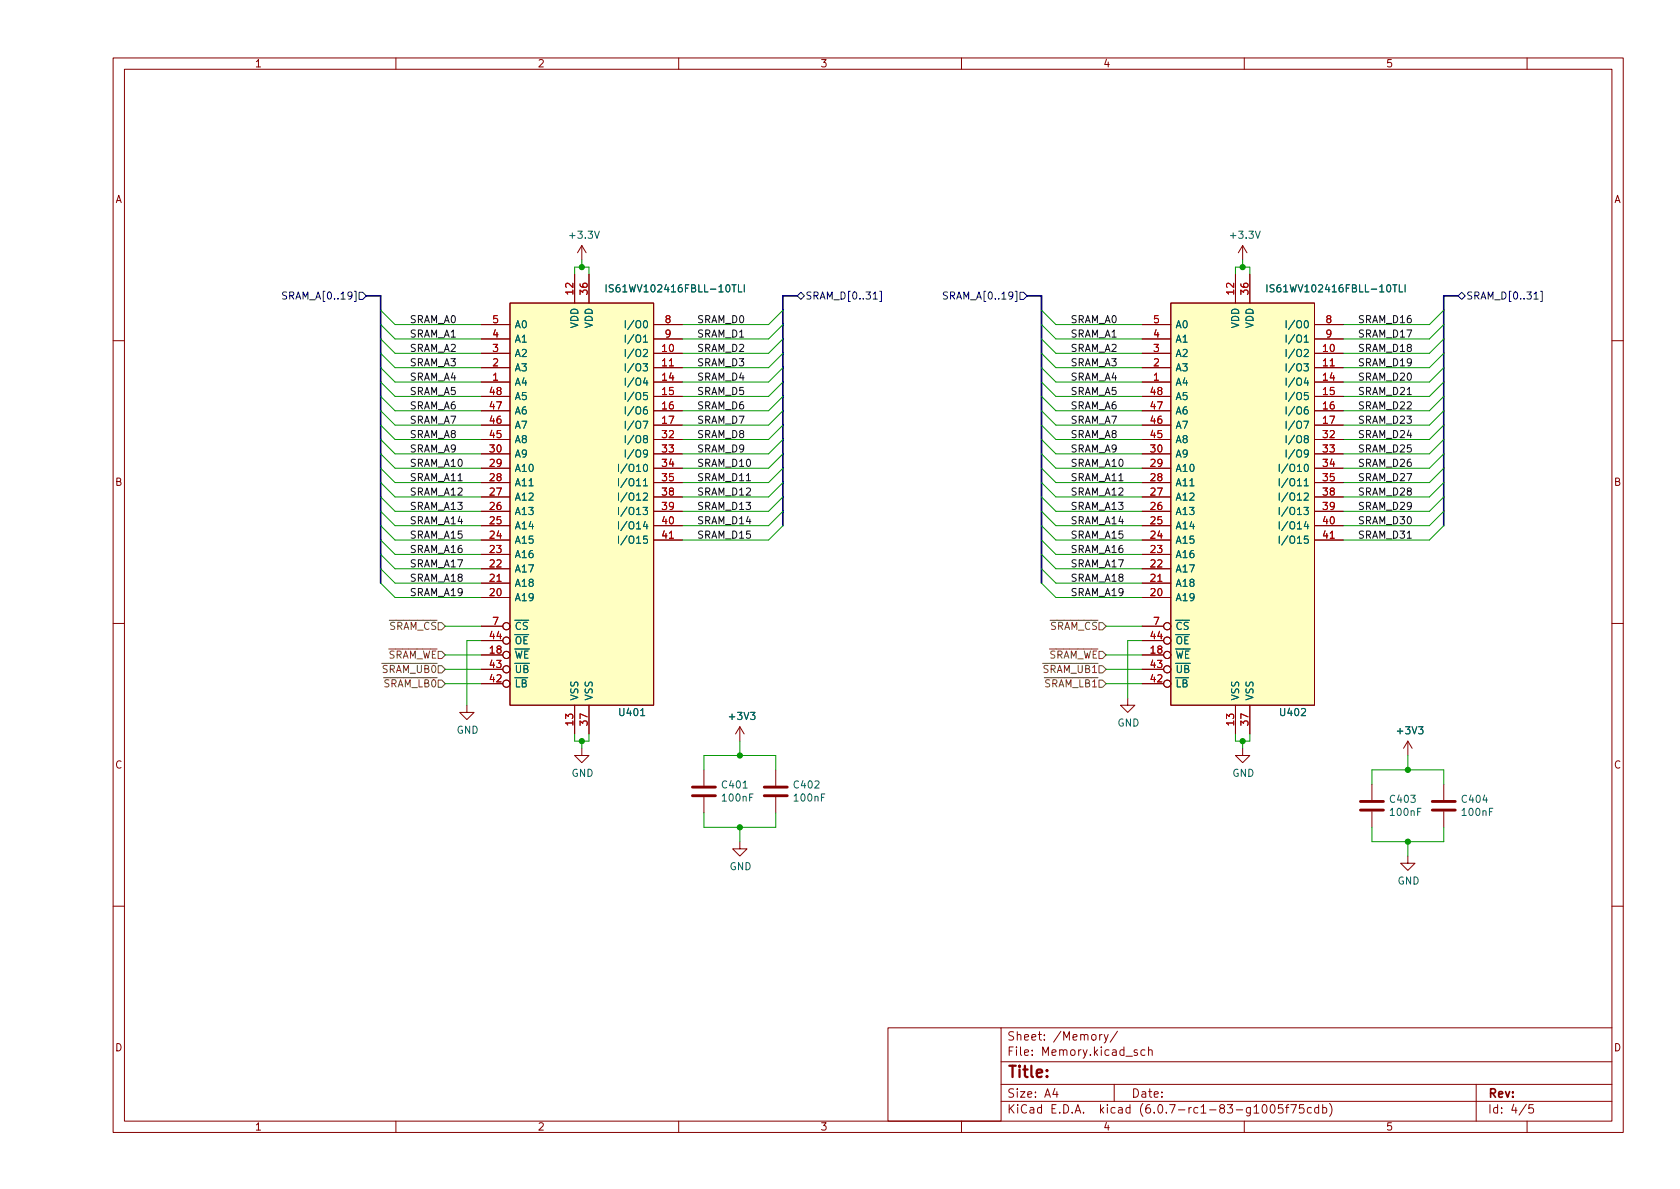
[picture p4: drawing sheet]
<svg xmlns="http://www.w3.org/2000/svg" width="297mm" height="210mm" viewBox="0 0 297 210" stroke-linecap="round" stroke-linejoin="round" font-family="sans-serif">
<g fill="none" stroke="#840000" stroke-width=".18">
<path d="M20 10.2h267v190.1h-267zM22 12.2h263v186.1h-263zM70 10.2v2M120 10.2v2M170 10.2v2M220 10.2v2M270 10.2v2M85.1 59.9h5.1M85.1 57.4h5.1M90.2 53.6h25.4v71.1h-25.4zM101.6 48.5v5.1M102.9 43.4l-.8 1.3"/>
<path d="M102.9 43.4v2.6M102.9 43.4l.7 1.3M104.1 48.5v5.1M115.6 59.9h5M115.6 57.4h5M201.9 59.9h5.1M201.9 57.4h5.1M207 53.6h25.4v71.1h-25.4zM218.4 48.5v5.1M219.7 43.4l-.8 1.3M219.7 43.4v2.6M219.7 43.4l.8 1.3"/>
<path d="M221 48.5v5.1M232.4 59.9h5.1M232.4 57.4h5.1M20 60.2h2M85.1 67.6h5.1M85.1 62.5h5.1M85.1 65h5.1M85.1 70.1h5.1M85.1 72.6h5.1M85.1 75.2h5.1M85.1 77.7h5.1M115.6 67.6h5"/>
<path d="M115.6 62.5h5M115.6 65h5M115.6 70.1h5M115.6 72.6h5M115.6 75.2h5M115.6 77.7h5M201.9 67.6h5.1M201.9 62.5h5.1M201.9 65h5.1M201.9 70.1h5.1M201.9 72.6h5.1M201.9 75.2h5.1"/>
<path d="M201.9 77.7h5.1M232.4 67.6h5.1M232.4 62.5h5.1M232.4 65h5.1M232.4 70.1h5.1M232.4 72.6h5.1M232.4 75.2h5.1M232.4 77.7h5.1M285 60.2h2M85.1 98h5.1M85.1 95.5h5.1M85.1 93h5.1"/>
<path d="M85.1 90.4h5.1M85.1 87.9h5.1M85.1 85.3h5.1M85.1 82.8h5.1M85.1 80.3h5.1M115.6 95.5h5M115.6 93h5M115.6 90.4h5M115.6 87.9h5M115.6 85.3h5M115.6 82.8h5M115.6 80.3h5"/>
<path d="M201.9 98h5.1M201.9 95.5h5.1M201.9 93h5.1M201.9 90.4h5.1M201.9 87.9h5.1M201.9 85.3h5.1M201.9 82.8h5.1M201.9 80.3h5.1M232.4 95.5h5.1M232.4 93h5.1M232.4 90.4h5.1M232.4 87.9h5.1"/>
<path d="M232.4 85.3h5.1M232.4 82.8h5.1M232.4 80.3h5.1M20 110.2h2M85.1 115.8h3.8M85.1 105.7h5.1M85.1 103.1h5.1M85.1 100.6h5.1M85.1 118.4h3.8M85.1 113.3h3.8M85.1 110.7h3.8M201.9 115.8h3.8"/>
<path d="M201.9 105.7h5.1M201.9 103.1h5.1M201.9 100.6h5.1M201.9 118.4h3.8M201.9 113.3h3.8M201.9 110.7h3.8M285 110.2h2M82.5 124.7v1.3h1.3l-1.3 1.2-1.2-1.2h1.2M85.1 120.9h3.8M101.6 124.7v5.1M102.9 132.3v1.3h1.2l-1.2 1.3-1.3-1.3h1.3M104.1 124.7v5.1"/>
<path d="M124.5 136.1v2.8M130.8 128.5l-.8 1.3M130.8 128.5v2.6M130.8 128.5l.8 1.3M137.2 136.1v2.8M199.4 123.4v1.3h1.3l-1.3 1.3-1.3-1.3h1.3M201.9 120.9h3.8M218.4 124.7v5.1M219.7 132.3v1.3h1.3l-1.3 1.3-1.3-1.3h1.3M221 124.7v5.1M242.6 138.7v2.8M248.9 131.1l-.7 1.2"/>
<path d="M248.9 131.1v2.5M248.9 131.1l.8 1.2M255.3 138.7v2.8M124.5 141v2.8M130.8 148.8v1.3h1.3l-1.3 1.3-1.3-1.3h1.3M137.2 141v2.8M242.6 143.5v2.8M248.9 151.4v1.2h1.3l-1.3 1.3-1.3-1.3h1.3M255.3 143.5v2.8M20 160.2h2M285 160.2h2M70 198.3v2"/>
<path d="M120 198.3v2M157 181.8h20v16.5h-20zM170 198.3v2M177 194.8h108M177 191.8h108M177 187.8h108M177 181.8h108M186.5 192.5l-.4 1h1M186.9 193v1M194.4 182.9v1M194.9 182.9l-.3 .1-.2 .2M195.2 182.9l.4 1"/>
<path d="M195.9 182.9l-.5 1.4-.2 .1M197 191.8v3M197.6 182.4l-1.3 1.9M201.1 185.7l-.4-.1-.2 .2 .1 .3 .5 .1v.4h-.6M202.4 185.7l-.4-.1-.3 .3v.4l.2 .3h.5M203.1 185.8l.2-.2 .3 .1 .1 .9M203.1 185.1v1.5M220 198.3v2M223.4 195.4l.1-.1a.81 .81 0 0 1 .6 .7 .81 .81 0 0 1-.3 .8h-.2a.81 .81 0 0 1-.5-.6 .81 .81 0 0 1 .3-.8zM224.8 195.4l.1-.1a.81 .81 0 0 1 .6 .7 .81 .81 0 0 1-.3 .8h-.1a.81 .81 0 0 1-.6-.6 .81 .81 0 0 1 .3-.8zM226.8 195.3h-.7l-.1 .7 .2-.1 .5 .1 .2 .2-.1 .5-.2 .1-.6-.1M227.3 195.8h.6"/>
<path d="M227.9 195.3l-.4 .2v1.3M228.2 195.3h1l-.6 1.5M230.5 195.3h-.7l-.1 .7 .2-.1 .5 .1 .2 .2-.1 .5-.2 .1-.6-.1M231.9 195.9l-.5-.1-.3 .3v.4l.2 .3h.6M233.1 195.9l-.4-.1-.3 .3v.4l.2 .3h.5M233.1 195.3v1.5M233.9 195.9l.4-.1 .3 .3v.4l-.2 .3h-.5M233.9 195.3v1.5M235.1 195.1a1.72 1.72 0 0 1 0 2.3M261 191.8v6.5M269.9 195.3l-1.3 1.9M270 198.3v2"/>
<path d="M271.1 195.3h-.7l-.1 .7 .2-.1 .5 .1 .2 .2-.1 .5-.2 .1-.6-.1"/>
<circle cx="89.5" cy="115.8" r=".63"/>
<circle cx="89.5" cy="118.4" r=".63"/>
<circle cx="89.5" cy="113.3" r=".63"/>
<circle cx="89.5" cy="110.7" r=".63"/>
<circle cx="206.4" cy="113.3" r=".63"/>
<circle cx="206.4" cy="118.4" r=".63"/>
<circle cx="206.4" cy="110.7" r=".63"/>
<circle cx="206.4" cy="115.8" r=".63"/>
<circle cx="89.5" cy="120.9" r=".63"/>
<circle cx="206.4" cy="120.9" r=".63"/>
</g>
<path d="M122.4 139.2h4.1M135.1 139.2h4.1M122.4 140.7h4.1M135.1 140.7h4.1M240.5 143.3h4.1M240.5 141.7h4.1M253.2 143.3h4.1M253.2 141.7h4.1" fill="none" stroke="#840000" stroke-width=".51"/>
<g fill="#ffffc2" stroke="#ffffc2" stroke-width=".18">
<path d="M90.2 53.6h25.4v71.1h-25.4z"/>
<path d="M207 53.6h25.4v71.1h-25.4z"/>
</g>
<g fill="none" stroke="#006464" stroke-width=".18">
<path d="M107.2 50.4v1.2M108.4 50.4h-.5l-.1 .1v.3l.5 .3 .1 .3-.2 .2h-.5M110.6 56.7v1.3M110.6 59.2v1.3M112.1 56.6l-1.1 1.7M112.1 59.2l-1.1 1.6M130.6 50.4v1.2h.6M131.6 50.4v1.2M224 50.4v1.2M225.3 50.4h-.5l-.2 .1v.3l.6 .3 .1 .3-.3 .2h-.5M227.4 56.7v1.3M227.4 59.2v1.3"/>
<path d="M228.9 56.6l-1.1 1.7M228.9 59.2l-1.1 1.6M247.4 50.4v1.2h.6M248.4 50.4v1.2M110.6 61.8v1.3M110.6 64.3v1.3M110.6 66.9v1.2M110.6 69.4v1.3M110.6 71.9v1.3M110.6 74.5v1.3M110.6 77v1.3M110.6 79.6v1.2"/>
<path d="M112.1 61.7l-1.1 1.7M112.1 64.3l-1.1 1.6M112.1 66.8l-1.1 1.6M112.1 69.3l-1.1 1.7M112.1 71.9l-1.1 1.6M112.1 74.4l-1.1 1.7M112.1 77l-1.1 1.6M112.1 79.5l-1.1 1.6M227.4 61.8v1.3M227.4 64.3v1.3M227.4 66.9v1.2M227.4 69.4v1.3"/>
<path d="M227.4 71.9v1.3M227.4 74.5v1.3M227.4 77v1.3M227.4 79.6v1.2M228.9 61.7l-1.1 1.7M228.9 64.3l-1.1 1.6M228.9 66.8l-1.1 1.6M228.9 69.3l-1.1 1.7M228.9 71.9l-1.1 1.6M228.9 74.4l-1.1 1.7M228.9 77l-1.1 1.6M228.9 79.5l-1.1 1.6"/>
<path d="M109.3 82.1v1.3M109.3 84.6v1.3M109.3 87.2v1.3M109.3 89.7v1.3M109.3 92.3v1.2M109.3 94.8v1.3M110.9 82l-1.1 1.7M110.9 84.6l-1.1 1.6M110.9 87.1l-1.1 1.7M110.9 89.7l-1.1 1.6M110.9 92.2l-1.1 1.6M110.9 94.7l-1.1 1.7"/>
<path d="M226.2 82.1v1.3M226.2 84.6v1.3M226.2 87.2v1.3M226.2 89.7v1.3M226.2 92.3v1.2M226.2 94.8v1.3M227.7 82l-1.1 1.7M227.7 84.6l-1.1 1.6M227.7 87.1l-1.1 1.7M227.7 89.7l-1.1 1.6M227.7 92.2l-1.1 1.6M227.7 94.7l-1.1 1.7"/>
</g>
<path d="M50.7 51.7l-.5-.1-.2 .1v.4l.6 .2 .1 .4-.3 .2-.4-.1M63.5 51.7h.6l.7 .6-.7 .7h-.6zM141.6 51.7l.6 .6-.6 .7-.6-.7zM155.5 51.5h.3v1.8h-.3M167.5 51.7l-.5-.1-.1 .1v.4l.5 .2 .1 .4-.2 .2-.5-.1M180.3 51.7h.7l.6 .6-.6 .7h-.7zM257.8 52.3l.6-.6 .7 .6-.7 .7zM272.4 51.5h.3v1.8h-.3" fill="none" stroke="#000084" stroke-width=".18"/>
<path d="M77.5 115.2h.6l.6 .6-.6 .7h-.6zM77.5 110.1h.6l.6 .6-.6 .7h-.6zM77.5 117.7h.6l.6 .7-.6 .6h-.6zM194.3 115.2h.6l.7 .6-.7 .7h-.6zM194.3 110.1h.6l.7 .6-.7 .7h-.6zM194.3 117.7h.6l.7 .7-.7 .6h-.6zM77.5 120.3h.6l.6 .6-.6 .6h-.6zM194.3 120.3h.6l.7 .6-.7 .6h-.6z" fill="none" stroke="#725600" stroke-width=".18"/>
<path d="M64.8 52.3h2.5v50.8M141 52.3h-2.6v40.7M181.6 52.3h2.5v50.8M257.8 52.3h-2.5v40.7" fill="none" stroke="#000084" stroke-width=".3"/>
<g fill="none" stroke="#009600" stroke-width=".18">
<path d="M67.3 54.9l2.5 2.5h15.3M67.3 57.4l2.5 2.5h15.3M67.3 59.9l2.5 2.6h15.3M101.6 48.5v-1.3h2.5v1.3M102.9 46v1.2M138.4 54.9l-2.5 2.5h-15.3M138.4 57.4l-2.5 2.5h-15.3M138.4 59.9l-2.5 2.6h-15.3M184.1 54.9l2.6 2.5h15.2M184.1 57.4l2.6 2.5h15.2M184.1 59.9l2.6 2.6h15.2M218.4 48.5v-1.3h2.6v1.3"/>
<path d="M219.7 46v1.2M255.3 54.9l-2.6 2.5h-15.2M255.3 57.4l-2.6 2.5h-15.2M255.3 59.9l-2.6 2.6h-15.2M67.3 77.7l2.5 2.6h15.3M67.3 72.6l2.5 2.6h15.3M67.3 67.6l2.5 2.5h15.3M67.3 75.2l2.5 2.5h15.3M67.3 70.1l2.5 2.5h15.3M67.3 62.5l2.5 2.5h15.3M67.3 65l2.5 2.6h15.3M138.4 77.7l-2.5 2.6h-15.3"/>
<path d="M138.4 72.6l-2.5 2.6h-15.3M138.4 67.6l-2.5 2.5h-15.3M138.4 75.2l-2.5 2.5h-15.3M138.4 70.1l-2.5 2.5h-15.3M138.4 62.5l-2.5 2.5h-15.3M138.4 65l-2.5 2.6h-15.3M184.1 77.7l2.6 2.6h15.2M184.1 72.6l2.6 2.6h15.2M184.1 67.6l2.6 2.5h15.2M184.1 75.2l2.6 2.5h15.2M184.1 70.1l2.6 2.5h15.2M184.1 62.5l2.6 2.5h15.2"/>
<path d="M184.1 65l2.6 2.6h15.2M255.3 77.7l-2.6 2.6h-15.2M255.3 72.6l-2.6 2.6h-15.2M255.3 67.6l-2.6 2.5h-15.2M255.3 75.2l-2.6 2.5h-15.2M255.3 70.1l-2.6 2.5h-15.2M255.3 62.5l-2.6 2.5h-15.2M255.3 65l-2.6 2.6h-15.2M67.3 98l2.5 2.6h15.3M67.3 95.5l2.5 2.5h15.3M67.3 85.3l2.5 2.6h15.3M67.3 82.8l2.5 2.5h15.3"/>
<path d="M67.3 93l2.5 2.5h15.3M67.3 90.4l2.5 2.6h15.3M67.3 87.9l2.5 2.5h15.3M67.3 80.3l2.5 2.5h15.3M138.4 85.3l-2.5 2.6h-15.3M138.4 82.8l-2.5 2.5h-15.3M138.4 93l-2.5 2.5h-15.3M138.4 90.4l-2.5 2.6h-15.3M138.4 87.9l-2.5 2.5h-15.3M138.4 80.3l-2.5 2.5h-15.3M184.1 98l2.6 2.6h15.2M184.1 95.5l2.6 2.5h15.2"/>
<path d="M184.1 85.3l2.6 2.6h15.2M184.1 82.8l2.6 2.5h15.2M184.1 93l2.6 2.5h15.2M184.1 90.4l2.6 2.6h15.2M184.1 87.9l2.6 2.5h15.2M184.1 80.3l2.6 2.5h15.2M255.3 85.3l-2.6 2.6h-15.2M255.3 82.8l-2.6 2.5h-15.2M255.3 93l-2.6 2.5h-15.2M255.3 90.4l-2.6 2.6h-15.2M255.3 87.9l-2.6 2.5h-15.2M255.3 80.3l-2.6 2.5h-15.2"/>
<path d="M67.3 100.6l2.5 2.5h15.3M67.3 103.1l2.5 2.6h15.3M78.7 115.8h6.4M78.7 118.4h6.4M78.7 110.7h6.4M85.1 113.3h-2.6v11.4M184.1 100.6l2.6 2.5h15.2M184.1 103.1l2.6 2.6h15.2M195.6 115.8h6.3M195.6 118.4h6.3M195.6 110.7h6.3M201.9 113.3h-2.5v10.1"/>
<path d="M78.7 120.9h6.4M101.6 129.8v1.3h2.5v-1.3M102.9 131.1v1.2M124.5 136.1v-2.5h12.7v2.5M130.8 131.1v2.5M195.6 120.9h6.3M218.4 129.8v1.3h2.6v-1.3M219.7 131.1v1.2M242.6 138.7v-2.6h12.7v2.6M248.9 133.6v2.5M124.5 143.8v2.5h12.7v-2.5M130.8 146.3v2.5"/>
<path d="M242.6 146.3v2.5h12.7v-2.5M248.9 148.8v2.6"/>
</g>
<g fill="#009600" stroke="#009600" stroke-width=".18">
<circle cx="102.9" cy="47.2" r=".46"/>
<circle cx="130.8" cy="133.6" r=".46"/>
<circle cx="102.9" cy="131.1" r=".46"/>
<circle cx="130.8" cy="146.3" r=".46"/>
<circle cx="219.7" cy="47.2" r=".46"/>
<circle cx="248.9" cy="136.1" r=".46"/>
<circle cx="248.9" cy="148.8" r=".46"/>
<circle cx="219.7" cy="131.1" r=".46"/>
</g>
<text font-size="2.8" fill="#840000" x="178" y="190.6">Title:</text>
<g font-size="2.1" fill="#840000">
<text x="178" y="184">Sheet: /Memory/</text>
<text x="178" y="186.7">File: Memory.kicad_sch</text>
<text x="178" y="196.9">KiCad E.D.A. kicad (6.0.7-rc1-83-g1005f75cdb)</text>
<text x="178" y="194.1">Size: A4</text>
<text x="200" y="194.1">Date:</text>
<text x="263" y="194.1">Rev:</text>
<text x="263" y="196.9">Id: 4/5</text>
</g>
<g font-size="1.8" fill="#840000">
<text x="45" y="11.9">1</text>
<text x="95" y="11.9">2</text>
<text x="145" y="11.9">3</text>
<text x="195" y="11.9">4</text>
<text x="245" y="11.9">5</text>
<text x="20.3" y="35.9">A</text>
<text x="285.3" y="35.9">A</text>
<text x="20.3" y="85.9">B</text>
<text x="285.3" y="85.9">B</text>
<text x="20.3" y="135.9">C</text>
<text x="285.3" y="135.9">C</text>
<text x="20.3" y="185.9">D</text>
<text x="285.3" y="185.9">D</text>
<text x="45" y="199.9">1</text>
<text x="95" y="199.9">2</text>
<text x="145" y="199.9">3</text>
<text x="195" y="199.9">4</text>
<text x="245" y="199.9">5</text>
</g>
<g font-size="1.8" fill="#006464">
<text x="100.9" y="42.2">+3.3V</text>
<text x="217.8" y="42.2">+3.3V</text>
<text x="108.3" y="51.7">IS61WV102416FBLL-10TLI</text>
<text x="225.2" y="51.7">IS61WV102416FBLL-10TLI</text>
<text x="90.9" y="58">A0</text>
<text x="102.2" y="58.1" transform="rotate(-90 102.2 58.1)">VDD</text>
<text x="104.8" y="58.1" transform="rotate(-90 104.8 58.1)">VDD</text>
<text x="111.5" y="58">I/O0</text>
<text x="207.8" y="58">A0</text>
<text x="219.1" y="58.1" transform="rotate(-90 219.1 58.1)">VDD</text>
<text x="221.6" y="58.1" transform="rotate(-90 221.6 58.1)">VDD</text>
<text x="228.3" y="58">I/O0</text>
<text x="90.9" y="65.7">A3</text>
<text x="90.9" y="63.1">A2</text>
<text x="90.9" y="60.6">A1</text>
<text x="111.5" y="63.1">I/O2</text>
<text x="111.5" y="65.7">I/O3</text>
<text x="111.5" y="60.6">I/O1</text>
<text x="207.8" y="65.7">A3</text>
<text x="207.8" y="63.1">A2</text>
<text x="207.8" y="60.6">A1</text>
<text x="228.3" y="63.1">I/O2</text>
<text x="228.3" y="65.7">I/O3</text>
<text x="228.3" y="60.6">I/O1</text>
<text x="90.9" y="68.2">A4</text>
<text x="90.9" y="70.7">A5</text>
<text x="111.5" y="68.2">I/O4</text>
<text x="111.5" y="70.7">I/O5</text>
<text x="207.8" y="68.2">A4</text>
<text x="207.8" y="70.7">A5</text>
<text x="228.3" y="68.2">I/O4</text>
<text x="228.3" y="70.7">I/O5</text>
<text x="90.9" y="75.8">A7</text>
<text x="90.9" y="73.3">A6</text>
<text x="111.5" y="73.3">I/O6</text>
<text x="111.5" y="75.8">I/O7</text>
<text x="207.8" y="75.8">A7</text>
<text x="207.8" y="73.3">A6</text>
<text x="228.3" y="73.3">I/O6</text>
<text x="228.3" y="75.8">I/O7</text>
<text x="90.9" y="83.4">A10</text>
<text x="90.9" y="80.9">A9</text>
<text x="90.9" y="78.4">A8</text>
<text x="110.5" y="83.4">I/O10</text>
<text x="111.5" y="78.4">I/O8</text>
<text x="111.5" y="80.9">I/O9</text>
<text x="207.8" y="83.4">A10</text>
<text x="207.8" y="80.9">A9</text>
<text x="207.8" y="78.4">A8</text>
<text x="227.3" y="83.4">I/O10</text>
<text x="228.3" y="78.4">I/O8</text>
<text x="228.3" y="80.9">I/O9</text>
<text x="90.9" y="88.5">A12</text>
<text x="90.9" y="86">A11</text>
<text x="110.5" y="86">I/O11</text>
<text x="110.5" y="88.5">I/O12</text>
<text x="207.8" y="88.5">A12</text>
<text x="207.8" y="86">A11</text>
<text x="227.3" y="86">I/O11</text>
<text x="227.3" y="88.5">I/O12</text>
<text x="90.9" y="93.6">A14</text>
<text x="90.9" y="91.1">A13</text>
<text x="110.5" y="91.1">I/O13</text>
<text x="110.5" y="93.6">I/O14</text>
<text x="207.8" y="93.6">A14</text>
<text x="207.8" y="91.1">A13</text>
<text x="227.3" y="91.1">I/O13</text>
<text x="227.3" y="93.6">I/O14</text>
<text x="90.9" y="101.2">A17</text>
<text x="90.9" y="98.7">A16</text>
<text x="90.9" y="96.1">A15</text>
<text x="110.5" y="96.1">I/O15</text>
<text x="207.8" y="101.2">A17</text>
<text x="207.8" y="98.7">A16</text>
<text x="207.8" y="96.1">A15</text>
<text x="227.3" y="96.1">I/O15</text>
<text x="90.9" y="106.3">A19</text>
<text x="90.9" y="103.8">A18</text>
<text x="207.8" y="106.3">A19</text>
<text x="207.8" y="103.8">A18</text>
<text x="90.9" y="113.9">~{OE}</text>
<text x="90.9" y="111.4">~{CS}</text>
<text x="207.8" y="113.9">~{OE}</text>
<text x="207.8" y="111.4">~{CS}</text>
<text x="90.9" y="116.5">~{WE}</text>
<text x="90.9" y="119">~{UB}</text>
<text x="207.8" y="116.5">~{WE}</text>
<text x="207.8" y="119">~{UB}</text>
<text x="90.9" y="121.5">~{LB}</text>
<text x="102.2" y="123.9" transform="rotate(-90 102.2 123.9)">VSS</text>
<text x="104.8" y="123.9" transform="rotate(-90 104.8 123.9)">VSS</text>
<text x="207.8" y="121.5">~{LB}</text>
<text x="219.1" y="123.9" transform="rotate(-90 219.1 123.9)">VSS</text>
<text x="221.6" y="123.9" transform="rotate(-90 221.6 123.9)">VSS</text>
<text x="80.7" y="129.7">GND</text>
<text x="109.6" y="126.6">U401</text>
<text x="129.1" y="127.3">+3V3</text>
<text x="197.6" y="128.5">GND</text>
<text x="226.5" y="126.6">U402</text>
<text x="247.2" y="129.8">+3V3</text>
<text x="101" y="137.4">GND</text>
<text x="217.9" y="137.4">GND</text>
<text x="127.8" y="139.4">C401</text>
<text x="127.8" y="141.7">100nF</text>
<text x="140.5" y="139.4">C402</text>
<text x="140.5" y="141.7">100nF</text>
<text x="245.9" y="142">C403</text>
<text x="258.6" y="142">C404</text>
<text x="245.9" y="144.3">100nF</text>
<text x="258.6" y="144.3">100nF</text>
<text x="129" y="153.9">GND</text>
<text x="247.1" y="156.4">GND</text>
</g>
<g font-size="1.8" fill="#000084">
<text x="50.8" y="53">SRAM_A[0..19]</text>
<text x="142.3" y="53">SRAM_D[0..31]</text>
<text x="167.7" y="53">SRAM_A[0..19]</text>
<text x="259.2" y="53">SRAM_D[0..31]</text>
</g>
<g font-size="1.8" fill="#a90000">
<text x="101.3" y="52" transform="rotate(-90 101.3 52)">12</text>
<text x="103.9" y="52" transform="rotate(-90 103.9 52)">36</text>
<text x="218.2" y="52" transform="rotate(-90 218.2 52)">12</text>
<text x="220.7" y="52" transform="rotate(-90 220.7 52)">36</text>
<text x="87.1" y="59.7">4</text>
<text x="87.1" y="57.1">5</text>
<text x="117.6" y="57.1">8</text>
<text x="117.6" y="59.7">9</text>
<text x="204" y="59.7">4</text>
<text x="204" y="57.1">5</text>
<text x="234.5" y="57.1">8</text>
<text x="234.5" y="59.7">9</text>
<text x="87.1" y="64.8">2</text>
<text x="87.1" y="62.2">3</text>
<text x="117.1" y="62.2">10</text>
<text x="117.1" y="64.8">11</text>
<text x="204" y="64.8">2</text>
<text x="204" y="62.2">3</text>
<text x="234" y="62.2">10</text>
<text x="234" y="64.8">11</text>
<text x="86.6" y="69.8">48</text>
<text x="87.1" y="67.3">1</text>
<text x="117.1" y="67.3">14</text>
<text x="117.1" y="69.8">15</text>
<text x="203.5" y="69.8">48</text>
<text x="204" y="67.3">1</text>
<text x="234" y="67.3">14</text>
<text x="234" y="69.8">15</text>
<text x="86.6" y="77.5">45</text>
<text x="86.6" y="74.9">46</text>
<text x="86.6" y="72.4">47</text>
<text x="117.1" y="72.4">16</text>
<text x="117.1" y="74.9">17</text>
<text x="117.1" y="77.5">32</text>
<text x="203.5" y="77.5">45</text>
<text x="203.5" y="74.9">46</text>
<text x="203.5" y="72.4">47</text>
<text x="234" y="72.4">16</text>
<text x="234" y="74.9">17</text>
<text x="234" y="77.5">32</text>
<text x="86.6" y="82.5">29</text>
<text x="86.6" y="80">30</text>
<text x="117.1" y="80">33</text>
<text x="117.1" y="82.5">34</text>
<text x="203.5" y="82.5">29</text>
<text x="203.5" y="80">30</text>
<text x="234" y="80">33</text>
<text x="234" y="82.5">34</text>
<text x="86.6" y="87.6">27</text>
<text x="86.6" y="85.1">28</text>
<text x="117.1" y="85.1">35</text>
<text x="117.1" y="87.6">38</text>
<text x="203.5" y="87.6">27</text>
<text x="203.5" y="85.1">28</text>
<text x="234" y="85.1">35</text>
<text x="234" y="87.6">38</text>
<text x="86.6" y="95.2">24</text>
<text x="86.6" y="92.7">25</text>
<text x="86.6" y="90.2">26</text>
<text x="117.1" y="90.2">39</text>
<text x="117.1" y="92.7">40</text>
<text x="117.1" y="95.2">41</text>
<text x="203.5" y="95.2">24</text>
<text x="203.5" y="92.7">25</text>
<text x="203.5" y="90.2">26</text>
<text x="234" y="90.2">39</text>
<text x="234" y="92.7">40</text>
<text x="234" y="95.2">41</text>
<text x="86.6" y="100.3">22</text>
<text x="86.6" y="97.8">23</text>
<text x="203.5" y="100.3">22</text>
<text x="203.5" y="97.8">23</text>
<text x="86.6" y="105.4">20</text>
<text x="86.6" y="102.9">21</text>
<text x="203.5" y="105.4">20</text>
<text x="203.5" y="102.9">21</text>
<text x="86.6" y="113">44</text>
<text x="87.1" y="110.5">7</text>
<text x="203.5" y="113">44</text>
<text x="204" y="110.5">7</text>
<text x="86.6" y="115.6">18</text>
<text x="86.6" y="118.1">43</text>
<text x="203.5" y="115.6">18</text>
<text x="203.5" y="118.1">43</text>
<text x="86.6" y="120.6">42</text>
<text x="203.5" y="120.6">42</text>
<text x="101.3" y="128.2" transform="rotate(-90 101.3 128.2)">13</text>
<text x="103.9" y="128.2" transform="rotate(-90 103.9 128.2)">37</text>
<text x="218.2" y="128.2" transform="rotate(-90 218.2 128.2)">13</text>
<text x="220.7" y="128.2" transform="rotate(-90 220.7 128.2)">37</text>
</g>
<g font-size="1.8" fill="#0f0f0f">
<text x="72.4" y="59.7">SRAM_A1</text>
<text x="72.4" y="57.1">SRAM_A0</text>
<text x="123.2" y="57.1">SRAM_D0</text>
<text x="123.2" y="59.7">SRAM_D1</text>
<text x="189.2" y="57.1">SRAM_A0</text>
<text x="189.2" y="59.7">SRAM_A1</text>
<text x="240" y="57.1">SRAM_D16</text>
<text x="240" y="59.7">SRAM_D17</text>
<text x="72.4" y="64.8">SRAM_A3</text>
<text x="72.4" y="62.2">SRAM_A2</text>
<text x="123.2" y="64.8">SRAM_D3</text>
<text x="123.2" y="62.2">SRAM_D2</text>
<text x="189.2" y="64.8">SRAM_A3</text>
<text x="189.2" y="62.2">SRAM_A2</text>
<text x="240" y="62.2">SRAM_D18</text>
<text x="240" y="64.8">SRAM_D19</text>
<text x="72.4" y="69.8">SRAM_A5</text>
<text x="72.4" y="67.3">SRAM_A4</text>
<text x="123.2" y="67.3">SRAM_D4</text>
<text x="123.2" y="69.8">SRAM_D5</text>
<text x="189.2" y="67.3">SRAM_A4</text>
<text x="189.2" y="69.8">SRAM_A5</text>
<text x="240" y="67.3">SRAM_D20</text>
<text x="240" y="69.8">SRAM_D21</text>
<text x="72.4" y="77.5">SRAM_A8</text>
<text x="72.4" y="74.9">SRAM_A7</text>
<text x="72.4" y="72.4">SRAM_A6</text>
<text x="123.2" y="74.9">SRAM_D7</text>
<text x="123.2" y="72.4">SRAM_D6</text>
<text x="123.2" y="77.5">SRAM_D8</text>
<text x="189.2" y="72.4">SRAM_A6</text>
<text x="189.2" y="77.5">SRAM_A8</text>
<text x="189.2" y="74.9">SRAM_A7</text>
<text x="240" y="72.4">SRAM_D22</text>
<text x="240" y="74.9">SRAM_D23</text>
<text x="240" y="77.5">SRAM_D24</text>
<text x="72.4" y="80">SRAM_A9</text>
<text x="72.4" y="82.5">SRAM_A10</text>
<text x="123.2" y="80">SRAM_D9</text>
<text x="123.2" y="82.5">SRAM_D10</text>
<text x="189.2" y="82.5">SRAM_A10</text>
<text x="189.2" y="80">SRAM_A9</text>
<text x="240" y="82.5">SRAM_D26</text>
<text x="240" y="80">SRAM_D25</text>
<text x="72.4" y="87.6">SRAM_A12</text>
<text x="72.4" y="85.1">SRAM_A11</text>
<text x="123.2" y="85.1">SRAM_D11</text>
<text x="123.2" y="87.6">SRAM_D12</text>
<text x="189.2" y="85.1">SRAM_A11</text>
<text x="189.2" y="87.6">SRAM_A12</text>
<text x="240" y="87.6">SRAM_D28</text>
<text x="240" y="85.1">SRAM_D27</text>
<text x="72.4" y="90.2">SRAM_A13</text>
<text x="72.4" y="92.7">SRAM_A14</text>
<text x="72.4" y="95.2">SRAM_A15</text>
<text x="123.2" y="95.2">SRAM_D15</text>
<text x="123.2" y="92.7">SRAM_D14</text>
<text x="123.2" y="90.2">SRAM_D13</text>
<text x="189.2" y="95.2">SRAM_A15</text>
<text x="189.2" y="92.7">SRAM_A14</text>
<text x="189.2" y="90.2">SRAM_A13</text>
<text x="240" y="92.7">SRAM_D30</text>
<text x="240" y="95.2">SRAM_D31</text>
<text x="240" y="90.2">SRAM_D29</text>
<text x="72.4" y="100.3">SRAM_A17</text>
<text x="72.4" y="97.8">SRAM_A16</text>
<text x="189.2" y="100.3">SRAM_A17</text>
<text x="189.2" y="97.8">SRAM_A16</text>
<text x="72.4" y="105.4">SRAM_A19</text>
<text x="72.4" y="102.9">SRAM_A18</text>
<text x="189.2" y="102.9">SRAM_A18</text>
<text x="189.2" y="105.4">SRAM_A19</text>
</g>
<g font-size="1.8" fill="#725600">
<text x="67.3" y="111.4">~{SRAM_CS}</text>
<text x="184.2" y="111.4">~{SRAM_CS}</text>
<text x="66.3" y="119">~{SRAM_UB0}</text>
<text x="67" y="116.5">~{SRAM_WE}</text>
<text x="183.1" y="119">~{SRAM_UB1}</text>
<text x="183.8" y="116.5">~{SRAM_WE}</text>
<text x="66.5" y="121.5">~{SRAM_LB0}</text>
<text x="183.3" y="121.5">~{SRAM_LB1}</text>
</g>
</svg>
